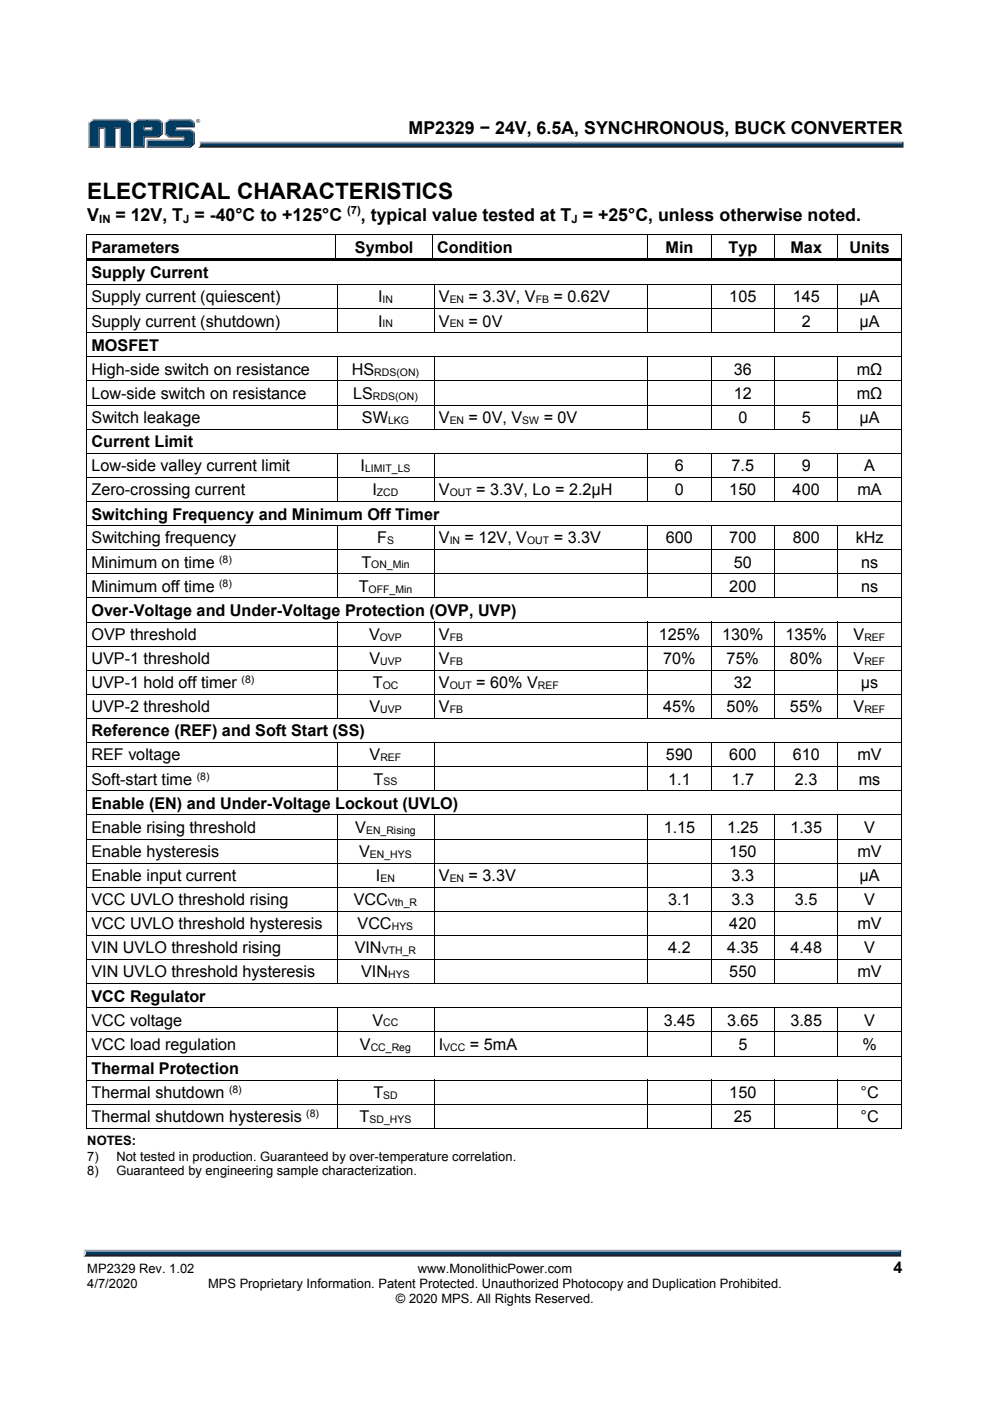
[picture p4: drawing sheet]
<svg xmlns="http://www.w3.org/2000/svg" width="210mm" height="297mm" viewBox="0 0 210 297" stroke-linecap="round" stroke-linejoin="round" font-family="sans-serif">
<path d="M18.2 265.7h172.5l.4 .7h-173.3z" fill="#231f20"/>
<path d="M17.8 265h173.3l-.4 .7h-172.5z" fill="#94a0b8"/>
<path d="M191.1 265v1.4l-.4-.4v-.6z" fill="#001039"/>
<path d="M18.2 265.4h172.5v.6h-172.5z" fill="#003b62"/>
<path d="M17.8 265l.4 .4v.6l-.4 .4z" fill="#dcdddf"/>
<path d="M42.3 30h149.3l-.4 .7h-148.7z" fill="#94a0b8"/>
<path d="M42.5 30.7h148.7l.4 .6h-149.7l.4-.2z" fill="#231f20"/>
<path d="M191.2 30.4l.4-.4v1.3l-.4-.4z" fill="#001039"/>
<path d="M42.5 30.4h148.7v.5h-148.8z" fill="#003b62"/>
<path d="M42.3 30l.2 .4-.1 .5-.5 .4 .4-.5z" fill="#dcdddf"/>
<path d="M30.4 27.6l.3-.2h1.3l.3 .2z" fill="#94a0b8"/>
<g fill="#003b62">
<path d="M19 26.1l.8-.6h7l.7 .6v5h-1.9v-4.1h-1.4v4.1h-1.9v-4.1h-1.4v4.1h-1.9z"/>
<path d="M28.4 26.1l.8-.6h2.1v1.3h-.9v.8h1.9v-.8h-1.3v-1.3h2.5l.8 .6v2.2l-.8 .6h-3.1v2.2h-2z"/>
<path d="M31.3 29.8h7.7v-.9h-3.1l-.8-.6v-2.2l.8-.6h4.4l.8 .6v.7h-4v.8h3.2l.8 .6v2.2l-.8 .7h-9z"/>
</g>
<path d="M35.8 25.3h4.6" fill="none" stroke="#94a0b8" stroke-width=".26"/>
<path d="M34.9 25.9l.9-.7 .1 .3-.7 .6z" fill="#dcdddf"/>
<path d="M35 25.9v2.6" fill="none" stroke="#94a0b8" stroke-width=".26"/>
<path d="M34.9 28.5l.3-.2 .7 .6-.1 .3z" fill="#547194"/>
<path d="M35.8 29h3.3" fill="none" stroke="#001039" stroke-width=".26"/>
<g fill="#94a0b8">
<path d="M31 29.5h7.8v-.3l.3-.3v.9h-7.8z"/>
<path d="M31 29.5l.3 .3v1.3l-.3 .2z"/>
</g>
<path d="M37.1 26.8h4v-.7l.2-.2v1.1h-3.9v.4l-.3 .2z" fill="#001039"/>
<path d="M37.1 27.5h3.3" fill="none" stroke="#94a0b8" stroke-width=".26"/>
<path d="M40.4 27.4l.9 .6-.2 .2-.8-.6z" fill="#547194"/>
<g fill="#001039">
<path d="M31 31.3l.3-.2h9l.7-.7 .1-2.2 .2-.2v2.5l-.9 .8z"/>
<path d="M30.4 28.9h3.1l.8-.6v-2.2l.2-.2v2.6l-.8 .7h-3v2.1h-2.5l.2-.2h2z"/>
</g>
<path d="M33.7 25.2l.8 .7-.2 .2-.8-.6z" fill="#547194"/>
<path d="M29 25.3h4.7" fill="none" stroke="#94a0b8" stroke-width=".26"/>
<path d="M28.2 25.9l.8-.7 .2 .3-.8 .6z" fill="#dcdddf"/>
<path d="M28.3 25.9v5.4" fill="none" stroke="#94a0b8" stroke-width=".26"/>
<path d="M32 27l.3-.2v.8l-.3-.2z" fill="#94a0b8"/>
<g fill="#001039">
<path d="M30.4 26.8h1.9l-.3 .2h-1.3v.4l-.3 .2z"/>
<path d="M27.5 26.1l.3-.2v5.4h-2.4l.2-.2h1.9z"/>
</g>
<path d="M26.9 25.2l.9 .7-.3 .2-.7-.6z" fill="#547194"/>
<path d="M19.6 25.3h7.3" fill="none" stroke="#94a0b8" stroke-width=".26"/>
<path d="M18.7 25.9l.9-.7 .2 .3-.8 .6z" fill="#dcdddf"/>
<path d="M18.8 25.9v5.4" fill="none" stroke="#94a0b8" stroke-width=".26"/>
<path d="M20.9 27h1.4l-.3 .3h-.8v4h-2.5l.3-.2h1.9z" fill="#001039"/>
<path d="M22.2 27v4.3" fill="none" stroke="#94a0b8" stroke-width=".26"/>
<path d="M24.2 27h1.4l-.2 .3h-.9v4h-2.5l.3-.2h1.9z" fill="#001039"/>
<path d="M25.5 27v4.3" fill="none" stroke="#94a0b8" stroke-width=".26"/>
<path d="M40.4 25.2l.9 .7-.2 .2-.8-.6z" fill="#547194"/>
<path d="M41.6 25.6a.45 .45 0 0 1 .9 0 .45 .45 0 0 1-.9 0zM41.7 25.6a.36 .36 0 0 0 .7 0 .36 .36 0 0 0-.7 0zM41.9 25.4l.3 .1v.4l-.2-.2-.1 .2zM42 25.5v.1h.1z" fill="#231f20"/>
<g fill="#000">
<path d="M18.4 49.7h.1v.7h-.1zM18.4 54.8h.1v1h-.1zM18.5 54.8h172.6v.5h-172.6zM71.2 49.7h.1v.7h-.1zM91.7 49.7h.1v.7h-.1zM137.3 49.7h.2v.7h-.2zM150.8 49.7h.1v.7h-.1zM164.2 49.7h.2v.7h-.2zM177.7 49.7h.1v.7h-.1zM191.1 49.7h.2v.7h-.2zM191.1 49.7h.2v.1h-.2zM191.1 54.8h.2v1h-.2z"/>
<path d="M18.4 60.2h.1v.7h-.1zM18.4 65.4h.1v.6h-.1zM18.4 70.5h.1v.7h-.1zM18.4 75.6h.1v.7h-.1zM71.4 60.2h.2v.7h-.2zM71.4 65.4h.2v.6h-.2zM71.4 75.6h.2v.7h-.2zM92 60.2h.2v.7h-.2zM92 65.4h.2v.6h-.2zM92 75.6h.2v.7h-.2zM137.3 60.2h.2v.7h-.2zM137.3 65.4h.2v.6h-.2z"/>
<path d="M137.3 75.6h.2v.7h-.2zM150.8 60.2h.1v.7h-.1zM150.8 65.4h.1v.6h-.1zM150.8 75.6h.1v.7h-.1zM164.2 60.2h.2v.7h-.2zM164.2 65.4h.2v.6h-.2zM164.2 75.6h.2v.7h-.2zM177.7 60.2h.1v.7h-.1zM177.7 65.4h.1v.6h-.1zM177.7 75.6h.1v.7h-.1zM191.1 60.2h.2v.7h-.2zM191.1 65.4h.2v.6h-.2z"/>
<path d="M191.1 70.5h.2v.7h-.2zM191.1 75.6h.2v.7h-.2zM18.4 80.7h.1v.7h-.1zM18.4 85.8h.1v.7h-.1zM18.4 90.9h.1v.7h-.1zM18.4 96h.1v.7h-.1zM71.4 80.7h.2v.7h-.2zM71.4 85.8h.2v.7h-.2zM71.4 96h.2v.7h-.2zM92 80.7h.2v.7h-.2zM92 85.8h.2v.7h-.2zM92 96h.2v.7h-.2z"/>
<path d="M137.3 80.7h.2v.7h-.2zM137.3 85.8h.2v.7h-.2zM137.3 96h.2v.7h-.2zM150.8 80.7h.1v.7h-.1zM150.8 85.8h.1v.7h-.1zM150.8 96h.1v.7h-.1zM164.2 80.7h.2v.7h-.2zM164.2 85.8h.2v.7h-.2zM164.2 96h.2v.7h-.2zM177.7 80.7h.1v.7h-.1zM177.7 85.8h.1v.7h-.1zM177.7 96h.1v.7h-.1z"/>
<path d="M191.1 80.7h.2v.7h-.2zM191.1 85.8h.2v.7h-.2zM191.1 90.9h.2v.7h-.2zM191.1 96h.2v.7h-.2zM18.4 101.2h.1v.6h-.1zM18.4 106.3h.1v.6h-.1zM18.4 111.4h.1v.6h-.1zM18.4 116.5h.1v.7h-.1zM71.4 101.2h.2v.6h-.2zM71.4 111.4h.2v.6h-.2zM71.4 116.5h.2v.7h-.2zM92 101.2h.2v.6h-.2z"/>
<path d="M92 111.4h.2v.6h-.2zM92 116.5h.2v.7h-.2zM137.3 101.2h.2v.6h-.2zM137.3 111.4h.2v.6h-.2zM137.3 116.5h.2v.7h-.2zM150.8 101.2h.1v.6h-.1zM150.8 111.4h.1v.6h-.1zM150.8 116.5h.1v.7h-.1zM164.2 101.2h.2v.6h-.2zM164.2 111.4h.2v.6h-.2zM164.2 116.5h.2v.7h-.2zM177.7 101.2h.1v.6h-.1z"/>
<path d="M177.7 111.4h.1v.6h-.1zM177.7 116.5h.1v.7h-.1zM191.1 101.2h.2v.6h-.2zM191.1 106.3h.2v.6h-.2zM191.1 111.4h.2v.6h-.2zM191.1 116.5h.2v.7h-.2zM18.4 121.6h.1v.7h-.1zM18.4 126.7h.1v.7h-.1zM18.4 131.8h.1v.7h-.1zM18.4 136.9h.1v.7h-.1zM71.4 121.6h.2v.7h-.2zM71.4 131.8h.2v.7h-.2z"/>
<path d="M71.4 136.9h.2v.7h-.2zM92 121.6h.2v.7h-.2zM92 131.8h.2v.7h-.2zM92 136.9h.2v.7h-.2zM137.3 121.6h.2v.7h-.2zM137.3 131.8h.2v.7h-.2zM137.3 136.9h.2v.7h-.2zM150.8 121.6h.1v.7h-.1zM150.8 131.8h.1v.7h-.1zM150.8 136.9h.1v.7h-.1zM164.2 121.6h.2v.7h-.2zM164.2 131.8h.2v.7h-.2z"/>
<path d="M164.2 136.9h.2v.7h-.2zM177.7 121.6h.1v.7h-.1zM177.7 131.8h.1v.7h-.1zM177.7 136.9h.1v.7h-.1zM191.1 121.6h.2v.7h-.2zM191.1 126.7h.2v.7h-.2zM191.1 131.8h.2v.7h-.2zM191.1 136.9h.2v.7h-.2zM18.4 142h.1v.7h-.1zM18.4 147.1h.1v.7h-.1zM18.4 152.3h.1v.7h-.1zM18.4 157.4h.1v.7h-.1z"/>
<path d="M71.4 142h.2v.7h-.2zM71.4 147.1h.2v.7h-.2zM71.4 157.4h.2v.7h-.2zM92 142h.2v.7h-.2zM92 147.1h.2v.7h-.2zM92 157.4h.2v.7h-.2zM137.3 142h.2v.7h-.2zM137.3 147.1h.2v.7h-.2zM137.3 157.4h.2v.7h-.2zM150.8 142h.1v.7h-.1zM150.8 147.1h.1v.7h-.1zM150.8 157.4h.1v.7h-.1z"/>
<path d="M164.2 142h.2v.7h-.2zM164.2 147.1h.2v.7h-.2zM164.2 157.4h.2v.7h-.2zM177.7 142h.1v.7h-.1zM177.7 147.1h.1v.7h-.1zM177.7 157.4h.1v.7h-.1zM191.1 142h.2v.7h-.2zM191.1 147.1h.2v.7h-.2zM191.1 152.3h.2v.7h-.2zM191.1 157.4h.2v.7h-.2zM18.4 162.5h.1v.7h-.1zM18.4 167.6h.1v.7h-.1z"/>
<path d="M18.4 172.7h.1v.7h-.1zM18.4 177.8h.1v.7h-.1zM71.4 162.5h.2v.7h-.2zM71.4 172.7h.2v.7h-.2zM71.4 177.8h.2v.7h-.2zM92 162.5h.2v.7h-.2zM92 172.7h.2v.7h-.2zM92 177.8h.2v.7h-.2zM137.3 162.5h.2v.7h-.2zM137.3 172.7h.2v.7h-.2zM137.3 177.8h.2v.7h-.2zM150.8 162.5h.1v.7h-.1z"/>
<path d="M150.8 172.7h.1v.7h-.1zM150.8 177.8h.1v.7h-.1zM164.2 162.5h.2v.7h-.2zM164.2 172.7h.2v.7h-.2zM164.2 177.8h.2v.7h-.2zM177.7 162.5h.1v.7h-.1zM177.7 172.7h.1v.7h-.1zM177.7 177.8h.1v.7h-.1zM191.1 162.5h.2v.7h-.2zM191.1 167.6h.2v.7h-.2zM191.1 172.7h.2v.7h-.2zM191.1 177.8h.2v.7h-.2z"/>
<path d="M18.4 182.9h.1v.7h-.1zM18.4 188h.1v.7h-.1zM18.4 193.1h.1v.7h-.1zM18.4 198.3h.1v.6h-.1zM71.4 182.9h.2v.7h-.2zM71.4 188h.2v.7h-.2zM71.4 193.1h.2v.7h-.2zM71.4 198.3h.2v.6h-.2zM92 182.9h.2v.7h-.2zM92 188h.2v.7h-.2zM92 193.1h.2v.7h-.2zM92 198.3h.2v.6h-.2z"/>
<path d="M137.3 182.9h.2v.7h-.2zM137.3 188h.2v.7h-.2zM137.3 193.1h.2v.7h-.2zM137.3 198.3h.2v.6h-.2zM150.8 182.9h.1v.7h-.1zM150.8 188h.1v.7h-.1zM150.8 193.1h.1v.7h-.1zM150.8 198.3h.1v.6h-.1zM164.2 182.9h.2v.7h-.2zM164.2 188h.2v.7h-.2zM164.2 193.1h.2v.7h-.2zM164.2 198.3h.2v.6h-.2z"/>
<path d="M177.7 182.9h.1v.7h-.1zM177.7 188h.1v.7h-.1zM177.7 193.1h.1v.7h-.1zM177.7 198.3h.1v.6h-.1zM191.1 182.9h.2v.7h-.2zM191.1 188h.2v.7h-.2zM191.1 193.1h.2v.7h-.2zM191.1 198.3h.2v.6h-.2zM18.4 203.4h.1v.6h-.1zM18.4 208.5h.1v.6h-.1zM18.4 213.6h.1v.7h-.1zM18.4 218.7h.1v.7h-.1z"/>
<path d="M71.4 203.4h.2v.6h-.2zM71.4 213.6h.2v.7h-.2zM71.4 218.7h.2v.7h-.2zM92 203.4h.2v.6h-.2zM92 213.6h.2v.7h-.2zM92 218.7h.2v.7h-.2zM137.3 203.4h.2v.6h-.2zM137.3 213.6h.2v.7h-.2zM137.3 218.7h.2v.7h-.2zM150.8 203.4h.1v.6h-.1zM150.8 213.6h.1v.7h-.1zM150.8 218.7h.1v.7h-.1z"/>
<path d="M164.2 203.4h.2v.6h-.2zM164.2 213.6h.2v.7h-.2zM164.2 218.7h.2v.7h-.2zM177.7 203.4h.1v.6h-.1zM177.7 213.6h.1v.7h-.1zM177.7 218.7h.1v.7h-.1zM191.1 203.4h.2v.6h-.2zM191.1 208.5h.2v.6h-.2zM191.1 213.6h.2v.7h-.2zM191.1 218.7h.2v.7h-.2zM18.4 223.8h.1v.7h-.1zM18.4 228.9h.1v.7h-.1z"/>
<path d="M18.4 234h.1v.7h-.1zM71.4 228.9h.2v.7h-.2zM71.4 234h.2v.7h-.2zM92 228.9h.2v.7h-.2zM92 234h.2v.7h-.2zM137.3 228.9h.2v.7h-.2zM137.3 234h.2v.7h-.2zM150.8 228.9h.1v.7h-.1zM150.8 234h.1v.7h-.1zM164.2 228.9h.2v.7h-.2zM164.2 234h.2v.7h-.2zM177.7 228.9h.1v.7h-.1z"/>
<path d="M177.7 234h.1v.7h-.1zM191.1 223.8h.2v.7h-.2zM191.1 228.9h.2v.7h-.2zM191.1 234h.2v.7h-.2zM191.1 239.1h.2v.2h-.2z"/>
</g>
<g fill="none" stroke="#000" stroke-width=".21">
<path d="M18.4 49.8h52.8M18.4 50.4v4.4M18.4 55.8v4.4M71.2 50.4v4.4M71.3 49.8h20.4M91.7 50.4v4.4M91.8 49.8h45.5M137.4 50.4v4.4M137.5 49.8h13.3M150.8 50.4v4.4M150.9 49.8h13.3M164.3 50.4v4.4"/>
<path d="M164.4 49.8h13.3M177.7 50.4v4.4M177.8 49.8h13.3M191.2 50.4v4.4M191.2 55.8v4.4M18.4 60.9v4.5M18.4 66v4.5M18.4 71.2v4.4M18.4 76.3v4.4M18.5 60.3h52.9M18.5 65.4h52.9M18.5 70.6h172.6"/>
<path d="M18.5 75.7h52.9M71.5 60.9v4.5M71.5 66v4.5M71.5 76.3v4.4M71.6 60.3h20.4M71.6 65.4h20.4M71.6 75.7h20.4M92.1 60.9v4.5M92.1 66v4.5M92.1 76.3v4.4M92.2 60.3h45.1M92.2 65.4h45.1"/>
<path d="M92.2 75.7h45.1M137.4 60.9v4.5M137.4 66v4.5M137.4 76.3v4.4M137.5 60.3h13.3M137.5 65.4h13.3M137.5 75.7h13.3M150.8 60.9v4.5M150.8 66v4.5M150.8 76.3v4.4M150.9 60.3h13.3M150.9 65.4h13.3"/>
<path d="M150.9 75.7h13.3M164.3 60.9v4.5M164.3 66v4.5M164.3 76.3v4.4M164.4 60.3h13.3M164.4 65.4h13.3M164.4 75.7h13.3M177.7 60.9v4.5M177.7 66v4.5M177.7 76.3v4.4M177.8 60.3h13.3M177.8 65.4h13.3"/>
<path d="M177.8 75.7h13.3M191.2 60.9v4.5M191.2 66v4.5M191.2 71.2v4.4M191.2 76.3v4.4M18.4 81.4v4.4M18.4 86.5v4.4M18.4 91.6v4.4M18.4 96.7v4.5M18.5 80.8h52.9M18.5 85.9h52.9M18.5 91h172.6"/>
<path d="M18.5 96.1h52.9M71.5 81.4v4.4M71.5 86.5v4.4M71.5 96.7v4.5M71.6 80.8h20.4M71.6 85.9h20.4M71.6 96.1h20.4M92.1 81.4v4.4M92.1 86.5v4.4M92.1 96.7v4.5M92.2 80.8h45.1M92.2 85.9h45.1"/>
<path d="M92.2 96.1h45.1M137.4 81.4v4.4M137.4 86.5v4.4M137.4 96.7v4.5M137.5 80.8h13.3M137.5 85.9h13.3M137.5 96.1h13.3M150.8 81.4v4.4M150.8 86.5v4.4M150.8 96.7v4.5M150.9 80.8h13.3M150.9 85.9h13.3"/>
<path d="M150.9 96.1h13.3M164.3 81.4v4.4M164.3 86.5v4.4M164.3 96.7v4.5M164.4 80.8h13.3M164.4 85.9h13.3M164.4 96.1h13.3M177.7 81.4v4.4M177.7 86.5v4.4M177.7 96.7v4.5M177.8 80.8h13.3M177.8 85.9h13.3"/>
<path d="M177.8 96.1h13.3M191.2 81.4v4.4M191.2 86.5v4.4M191.2 91.6v4.4M191.2 96.7v4.5M18.4 101.8v4.5M18.4 106.9v4.5M18.4 112v4.5M18.4 117.2v4.4M18.5 101.2h52.9M18.5 106.3h172.6M18.5 111.4h52.9"/>
<path d="M18.5 116.6h52.9M71.5 101.8v4.5M71.5 112v4.5M71.5 117.2v4.4M71.6 101.2h20.4M71.6 111.4h20.4M71.6 116.6h20.4M92.1 101.8v4.5M92.1 112v4.5M92.1 117.2v4.4M92.2 101.2h45.1M92.2 111.4h45.1"/>
<path d="M92.2 116.6h45.1M137.4 101.8v4.5M137.4 112v4.5M137.4 117.2v4.4M137.5 101.2h13.3M137.5 111.4h13.3M137.5 116.6h13.3M150.8 101.8v4.5M150.8 112v4.5M150.8 117.2v4.4M150.9 101.2h13.3M150.9 111.4h13.3"/>
<path d="M150.9 116.6h13.3M164.3 101.8v4.5M164.3 112v4.5M164.3 117.2v4.4M164.4 101.2h13.3M164.4 111.4h13.3M164.4 116.6h13.3M177.7 101.8v4.5M177.7 112v4.5M177.7 117.2v4.4M177.8 101.2h13.3M177.8 111.4h13.3"/>
<path d="M177.8 116.6h13.3M191.2 101.8v4.5M191.2 106.9v4.5M191.2 112v4.5M191.2 117.2v4.4M18.4 122.3v4.4M18.4 127.4v4.4M18.4 132.5v4.4M18.4 137.6v4.4M18.5 121.7h52.9M18.5 126.8h172.6M18.5 131.9h52.9"/>
<path d="M18.5 137h52.9M71.5 122.3v4.4M71.5 132.5v4.4M71.5 137.6v4.4M71.6 121.7h20.4M71.6 131.9h20.4M71.6 137h20.4M92.1 122.3v4.4M92.1 132.5v4.4M92.1 137.6v4.4M92.2 121.7h45.1M92.2 131.9h45.1"/>
<path d="M92.2 137h45.1M137.4 122.3v4.4M137.4 132.5v4.4M137.4 137.6v4.4M137.5 121.7h13.3M137.5 131.9h13.3M137.5 137h13.3M150.8 122.3v4.4M150.8 132.5v4.4M150.8 137.6v4.4M150.9 121.7h13.3M150.9 131.9h13.3"/>
<path d="M150.9 137h13.3M164.3 122.3v4.4M164.3 132.5v4.4M164.3 137.6v4.4M164.4 121.7h13.3M164.4 131.9h13.3M164.4 137h13.3M177.7 122.3v4.4M177.7 132.5v4.4M177.7 137.6v4.4M177.8 121.7h13.3M177.8 131.9h13.3"/>
<path d="M177.8 137h13.3M191.2 122.3v4.4M191.2 127.4v4.4M191.2 132.5v4.4M191.2 137.6v4.4M18.4 142.7v4.4M18.4 147.8v4.5M18.4 153v4.4M18.4 158.1v4.4M18.5 142.1h52.9M18.5 147.2h52.9M18.5 152.3h172.6"/>
<path d="M18.5 157.4h52.9M71.5 142.7v4.4M71.5 147.8v4.5M71.5 158.1v4.4M71.6 142.1h20.4M71.6 147.2h20.4M71.6 157.4h20.4M92.1 142.7v4.4M92.1 147.8v4.5M92.1 158.1v4.4M92.2 142.1h45.1M92.2 147.2h45.1"/>
<path d="M92.2 157.4h45.1M137.4 142.7v4.4M137.4 147.8v4.5M137.4 158.1v4.4M137.5 142.1h13.3M137.5 147.2h13.3M137.5 157.4h13.3M150.8 142.7v4.4M150.8 147.8v4.5M150.8 158.1v4.4M150.9 142.1h13.3M150.9 147.2h13.3"/>
<path d="M150.9 157.4h13.3M164.3 142.7v4.4M164.3 147.8v4.5M164.3 158.1v4.4M164.4 142.1h13.3M164.4 147.2h13.3M164.4 157.4h13.3M177.7 142.7v4.4M177.7 147.8v4.5M177.7 158.1v4.4M177.8 142.1h13.3M177.8 147.2h13.3"/>
<path d="M177.8 157.4h13.3M191.2 142.7v4.4M191.2 147.8v4.5M191.2 153v4.4M191.2 158.1v4.4M18.4 163.2v4.4M18.4 168.3v4.4M18.4 173.4v4.4M18.4 178.5v4.4M18.5 162.6h52.9M18.5 167.7h172.6M18.5 172.8h52.9"/>
<path d="M18.5 177.9h52.9M71.5 163.2v4.4M71.5 173.4v4.4M71.5 178.5v4.4M71.6 162.6h20.4M71.6 172.8h20.4M71.6 177.9h20.4M92.1 163.2v4.4M92.1 173.4v4.4M92.1 178.5v4.4M92.2 162.6h45.1M92.2 172.8h45.1"/>
<path d="M92.2 177.9h45.1M137.4 163.2v4.4M137.4 173.4v4.4M137.4 178.5v4.4M137.5 162.6h13.3M137.5 172.8h13.3M137.5 177.9h13.3M150.8 163.2v4.4M150.8 173.4v4.4M150.8 178.5v4.4M150.9 162.6h13.3M150.9 172.8h13.3"/>
<path d="M150.9 177.9h13.3M164.3 163.2v4.4M164.3 173.4v4.4M164.3 178.5v4.4M164.4 162.6h13.3M164.4 172.8h13.3M164.4 177.9h13.3M177.7 163.2v4.4M177.7 173.4v4.4M177.7 178.5v4.4M177.8 162.6h13.3M177.8 172.8h13.3"/>
<path d="M177.8 177.9h13.3M191.2 163.2v4.4M191.2 168.3v4.4M191.2 173.4v4.4M191.2 178.5v4.4M18.4 183.6v4.4M18.4 188.7v4.4M18.4 193.8v4.5M18.4 198.9v4.5M18.5 183h52.9M18.5 188.1h52.9M18.5 193.2h52.9"/>
<path d="M18.5 198.4h52.9M71.5 183.6v4.4M71.5 188.7v4.4M71.5 193.8v4.5M71.5 198.9v4.5M71.6 183h20.4M71.6 188.1h20.4M71.6 193.2h20.4M71.6 198.4h20.4M92.1 183.6v4.4M92.1 188.7v4.4M92.1 193.8v4.5"/>
<path d="M92.1 198.9v4.5M92.2 183h45.1M92.2 188.1h45.1M92.2 193.2h45.1M92.2 198.4h45.1M137.4 183.6v4.4M137.4 188.7v4.4M137.4 193.8v4.5M137.4 198.9v4.5M137.5 183h13.3M137.5 188.1h13.3M137.5 193.2h13.3"/>
<path d="M137.5 198.4h13.3M150.8 183.6v4.4M150.8 188.7v4.4M150.8 193.8v4.5M150.8 198.9v4.5M150.9 183h13.3M150.9 188.1h13.3M150.9 193.2h13.3M150.9 198.4h13.3M164.3 183.6v4.4M164.3 188.7v4.4M164.3 193.8v4.5"/>
<path d="M164.3 198.9v4.5M164.4 183h13.3M164.4 188.1h13.3M164.4 193.2h13.3M164.4 198.4h13.3M177.7 183.6v4.4M177.7 188.7v4.4M177.7 193.8v4.5M177.7 198.9v4.5M177.8 183h13.3M177.8 188.1h13.3M177.8 193.2h13.3"/>
<path d="M177.8 198.4h13.3M191.2 183.6v4.4M191.2 188.7v4.4M191.2 193.8v4.5M191.2 198.9v4.5M18.4 204v4.5M18.4 209.1v4.5M18.4 214.3v4.4M18.4 219.4v4.4M18.5 203.5h52.9M18.5 208.6h172.6M18.5 213.7h52.9"/>
<path d="M18.5 218.8h52.9M71.5 204v4.5M71.5 214.3v4.4M71.5 219.4v4.4M71.6 203.5h20.4M71.6 213.7h20.4M71.6 218.8h20.4M92.1 204v4.5M92.1 214.3v4.4M92.1 219.4v4.4M92.2 203.5h45.1M92.2 213.7h45.1"/>
<path d="M92.2 218.8h45.1M137.4 204v4.5M137.4 214.3v4.4M137.4 219.4v4.4M137.5 203.5h13.3M137.5 213.7h13.3M137.5 218.8h13.3M150.8 204v4.5M150.8 214.3v4.4M150.8 219.4v4.4M150.9 203.5h13.3M150.9 213.7h13.3"/>
<path d="M150.9 218.8h13.3M164.3 204v4.5M164.3 214.3v4.4M164.3 219.4v4.4M164.4 203.5h13.3M164.4 213.7h13.3M164.4 218.8h13.3M177.7 204v4.5M177.7 214.3v4.4M177.7 219.4v4.4M177.8 203.5h13.3M177.8 213.7h13.3"/>
<path d="M177.8 218.8h13.3M191.2 204v4.5M191.2 209.1v4.5M191.2 214.3v4.4M191.2 219.4v4.4M18.4 239.2h53M18.4 224.5v4.4M18.4 229.6v4.4M18.4 234.7v4.6M18.5 223.9h172.6M18.5 229h52.9M18.5 234.1h52.9"/>
<path d="M71.5 229.6v4.4M71.5 234.7v4.6M71.6 229h20.4M71.6 234.1h20.4M71.6 239.2h20.4M92.1 229.6v4.4M92.1 234.7v4.6M92.2 229h45.1M92.2 234.1h45.1M92.2 239.2h45.1M137.4 229.6v4.4M137.4 234.7v4.6"/>
<path d="M137.5 229h13.3M137.5 234.1h13.3M137.5 239.2h13.3M150.8 229.6v4.4M150.8 234.7v4.6M150.9 229h13.3M150.9 234.1h13.3M150.9 239.2h13.3M164.3 229.6v4.4M164.3 234.7v4.6M164.4 229h13.3M164.4 234.1h13.3"/>
<path d="M164.4 239.2h13.3M177.7 229.6v4.4M177.7 234.7v4.6M177.8 229h13.3M177.8 234.1h13.3M177.8 239.2h13.3M191.2 224.5v4.4M191.2 229.6v4.4M191.2 234.7v4.6"/>
</g>
<text font-size="4.8" x="18.5" y="42.2">ELECTRICAL CHARACTERISTICS</text>
<g font-size="3.8">
<text x="86.7" y="28.5">MP2329 − 24V, 6.5A, SYNCHRONOUS, BUCK CONVERTER</text>
<text x="18.5" y="46.8">V</text>
<text x="24.5" y="46.8">= 12V, T = -40°C to +125°C</text>
<text x="76.6" y="46.8">, typical value tested at T = +25°C, unless otherwise noted.</text>
</g>
<g font-size="3.4">
<text x="19.4" y="53.6">Parameters</text>
<text x="75.3" y="53.6">Symbol</text>
<text x="92.7" y="53.6">Condition</text>
<text x="141.1" y="53.6">Min</text>
<text x="154.5" y="53.6">Typ</text>
<text x="167.7" y="53.6">Max</text>
<text x="180.2" y="53.6">Units</text>
<text x="19.4" y="59">Supply Current</text>
<text x="19.4" y="64.1">Supply current (quiescent)</text>
<text x="80.2" y="64.1">I</text>
<text x="93.1" y="64.1">V</text>
<text x="99.4" y="64.1">= 3.3V, V</text>
<text x="117.4" y="64.1">= 0.62V</text>
<text x="154.7" y="64.1">105</text>
<text x="168.1" y="64.1">145</text>
<text x="182.3" y="64.1">μA</text>
<text x="19.4" y="69.2">Supply current (shutdown)</text>
<text x="80.2" y="69.2">I</text>
<text x="93.1" y="69.2">V</text>
<text x="99.4" y="69.2">= 0V</text>
<text x="170.1" y="69.2">2</text>
<text x="182.3" y="69.2">μA</text>
<text x="19.4" y="74.4">MOSFET</text>
<text x="19.4" y="79.5">High-side switch on resistance</text>
<text x="74.6" y="79.5">HS</text>
<text x="155.7" y="79.5">36</text>
<text x="181.7" y="79.5">mΩ</text>
<text x="19.4" y="84.6">Low-side switch on resistance</text>
<text x="19.4" y="89.7">Switch leakage</text>
<text x="74.9" y="84.6">LS</text>
<text x="76.8" y="89.7">SW</text>
<text x="93.1" y="89.7">V</text>
<text x="99.4" y="89.7">= 0V, V</text>
<text x="115.3" y="89.7">= 0V</text>
<text x="155.7" y="84.6">12</text>
<text x="156.6" y="89.7">0</text>
<text x="170" y="89.7">5</text>
<text x="181.7" y="84.6">mΩ</text>
<text x="182.3" y="89.7">μA</text>
<text x="19.4" y="94.8">Current Limit</text>
<text x="19.4" y="99.9">Low-side valley current limit</text>
<text x="76.5" y="99.9">I</text>
<text x="143.2" y="99.9">6</text>
<text x="155.2" y="99.9">7.5</text>
<text x="170.1" y="99.9">9</text>
<text x="183.3" y="99.9">A</text>
<text x="19.4" y="105">Zero-crossing current</text>
<text x="79" y="105">I</text>
<text x="93.1" y="105">V</text>
<text x="101" y="105">= 3.3V, Lo = 2.2µH</text>
<text x="143.1" y="105">0</text>
<text x="154.7" y="105">150</text>
<text x="168.1" y="105">400</text>
<text x="181.9" y="105">mA</text>
<text x="19.4" y="110.2">Switching Frequency and Minimum Off Timer</text>
<text x="19.4" y="115.2">Switching frequency</text>
<text x="80" y="115.2">F</text>
<text x="93.1" y="115.2">V</text>
<text x="98.5" y="115.2">= 12V, V</text>
<text x="117.5" y="115.2">= 3.3V</text>
<text x="141.2" y="115.2">600</text>
<text x="154.7" y="115.2">700</text>
<text x="168.1" y="115.2">800</text>
<text x="181.5" y="115.2">kHz</text>
<text x="19.4" y="120.4">Minimum on time</text>
<text x="19.4" y="125.5">Minimum off time</text>
<text x="76.1" y="125.5">T</text>
<text x="76.6" y="120.4">T</text>
<text x="154.7" y="125.5">200</text>
<text x="155.7" y="120.4">50</text>
<text x="182.6" y="125.5">ns</text>
<text x="182.6" y="120.4">ns</text>
<text x="19.4" y="130.6">Over-Voltage and Under-Voltage Protection (OVP, UVP)</text>
<text x="19.4" y="135.7">OVP threshold</text>
<text x="78.3" y="135.7">V</text>
<text x="93.1" y="135.7">V</text>
<text x="139.7" y="135.7">125%</text>
<text x="153.2" y="135.7">130%</text>
<text x="166.6" y="135.7">135%</text>
<text x="181.1" y="135.7">V</text>
<text x="19.4" y="140.8">UVP-1 threshold</text>
<text x="78.3" y="140.8">V</text>
<text x="93.1" y="140.8">V</text>
<text x="140.7" y="140.8">70%</text>
<text x="154.1" y="140.8">75%</text>
<text x="167.6" y="140.8">80%</text>
<text x="181.1" y="140.8">V</text>
<text x="19.4" y="145.9">UVP-1 hold off timer</text>
<text x="79.1" y="145.9">T</text>
<text x="93.1" y="145.9">V</text>
<text x="101" y="145.9">= 60% V</text>
<text x="155.7" y="145.9">32</text>
<text x="182.6" y="145.9">μs</text>
<text x="19.4" y="151">UVP-2 threshold</text>
<text x="78.3" y="151">V</text>
<text x="93.1" y="151">V</text>
<text x="140.7" y="151">45%</text>
<text x="154.1" y="151">50%</text>
<text x="167.6" y="151">55%</text>
<text x="181.1" y="151">V</text>
<text x="19.4" y="156.1">Reference (REF) and Soft Start (SS)</text>
<text x="19.4" y="161.2">REF voltage</text>
<text x="78.4" y="161.2">V</text>
<text x="141.2" y="161.2">590</text>
<text x="154.7" y="161.2">600</text>
<text x="168.1" y="161.2">610</text>
<text x="181.9" y="161.2">mV</text>
<text x="19.4" y="166.4">Soft-start time</text>
<text x="79.2" y="166.4">T</text>
<text x="141.7" y="166.4">1.1</text>
<text x="155.2" y="166.4">1.7</text>
<text x="168.6" y="166.4">2.3</text>
<text x="182.2" y="166.4">ms</text>
<text x="19.4" y="171.5">Enable (EN) and Under-Voltage Lockout (UVLO)</text>
<text x="19.4" y="176.6">Enable rising threshold</text>
<text x="75.3" y="176.6">V</text>
<text x="140.8" y="176.6">1.15</text>
<text x="154.2" y="176.6">1.25</text>
<text x="167.7" y="176.6">1.35</text>
<text x="183.3" y="176.6">V</text>
<text x="19.4" y="181.7">Enable hysteresis</text>
<text x="76.2" y="181.7">V</text>
<text x="154.7" y="181.7">150</text>
<text x="181.9" y="181.7">mV</text>
<text x="19.4" y="186.8">Enable input current</text>
<text x="19.4" y="191.9">VCC UVLO threshold rising</text>
<text x="75" y="191.9">VCC</text>
<text x="79.7" y="186.8">I</text>
<text x="93.1" y="186.8">V</text>
<text x="99.4" y="186.8">= 3.3V</text>
<text x="141.7" y="191.9">3.1</text>
<text x="155.2" y="191.9">3.3</text>
<text x="155.2" y="186.8">3.3</text>
<text x="168.6" y="191.9">3.5</text>
<text x="182.3" y="186.8">μA</text>
<text x="183.3" y="191.9">V</text>
<text x="19.4" y="197">VCC UVLO threshold hysteresis</text>
<text x="75.8" y="197">VCC</text>
<text x="154.7" y="197">420</text>
<text x="181.9" y="197">mV</text>
<text x="19.4" y="202.1">VIN UVLO threshold rising</text>
<text x="75.2" y="202.1">VIN</text>
<text x="141.7" y="202.1">4.2</text>
<text x="154.2" y="202.1">4.35</text>
<text x="167.7" y="202.1">4.48</text>
<text x="183.3" y="202.1">V</text>
<text x="19.4" y="207.2">VIN UVLO threshold hysteresis</text>
<text x="76.6" y="207.2">VIN</text>
<text x="154.7" y="207.2">550</text>
<text x="181.9" y="207.2">mV</text>
<text x="19.4" y="212.4">VCC Regulator</text>
<text x="19.4" y="217.5">VCC voltage</text>
<text x="79" y="217.5">V</text>
<text x="140.8" y="217.5">3.45</text>
<text x="154.2" y="217.5">3.65</text>
<text x="167.7" y="217.5">3.85</text>
<text x="183.3" y="217.5">V</text>
<text x="19.4" y="222.6">VCC load regulation</text>
<text x="19.4" y="227.7">Thermal Protection</text>
<text x="76.3" y="222.6">V</text>
<text x="93.1" y="222.6">I</text>
<text x="99.7" y="222.6">= 5mA</text>
<text x="156.6" y="222.6">5</text>
<text x="182.9" y="222.6">%</text>
<text x="19.4" y="232.8">Thermal shutdown</text>
<text x="79.2" y="232.8">T</text>
<text x="154.7" y="232.8">150</text>
<text x="182.5" y="232.8">°C</text>
<text x="19.4" y="237.9">Thermal shutdown hysteresis</text>
<text x="76.3" y="237.9">T</text>
<text x="155.7" y="237.9">25</text>
<text x="182.5" y="237.9">°C</text>
<text x="189.5" y="269.9">4</text>
</g>
<g font-size="2.7">
<text x="18.5" y="242.9">NOTES:</text>
<text x="18.5" y="246.1">7)</text>
<text x="18.5" y="249.2">8)</text>
<text x="24.7" y="246.1">Not tested in production. Guaranteed by over-temperature correlation.</text>
<text x="24.7" y="249.2">Guaranteed by engineering sample characterization.</text>
<text x="18.5" y="269.9">MP2329 Rev. 1.02</text>
<text x="88.6" y="269.9">www.MonolithicPower.com</text>
<text x="18.5" y="273.2">4/7/2020</text>
<text x="44.1" y="273.2">MPS Proprietary Information. Patent Protected. Unauthorized Photocopy and Duplication Prohibited.</text>
<text x="84" y="276.3">© 2020 MPS. All Rights Reserved.</text>
</g>
<g font-size="2.4">
<text x="21" y="47.2">IN</text>
<text x="38.9" y="47.2">J</text>
<text x="73.6" y="45.4">(7)</text>
<text x="121.2" y="47.2">J</text>
</g>
<g font-size="2.2">
<text x="81.1" y="64.3">IN</text>
<text x="95.4" y="64.3">EN</text>
<text x="113.6" y="64.3">FB</text>
<text x="81.1" y="69.4">IN</text>
<text x="95.4" y="69.4">EN</text>
<text x="79.4" y="79.6">RDS(ON)</text>
<text x="79.1" y="84.7">RDS(ON)</text>
<text x="82.3" y="89.9">LKG</text>
<text x="95.4" y="89.9">EN</text>
<text x="110.7" y="89.9">SW</text>
<text x="77.4" y="100.1">LIMIT_LS</text>
<text x="79.9" y="105.2">ZCD</text>
<text x="95.4" y="105.2">OUT</text>
<text x="46.5" y="119.3">(8)</text>
<text x="82.1" y="115.4">S</text>
<text x="95.4" y="115.4">IN</text>
<text x="111.8" y="115.4">OUT</text>
<text x="46.5" y="124.4">(8)</text>
<text x="78.2" y="125.6">OFF_Min</text>
<text x="78.7" y="120.5">ON_Min</text>
<text x="80.6" y="135.8">OVP</text>
<text x="95.4" y="135.8">FB</text>
<text x="183.3" y="135.8">REF</text>
<text x="80.6" y="141">UVP</text>
<text x="95.4" y="141">FB</text>
<text x="183.3" y="141">REF</text>
<text x="51.2" y="144.9">(8)</text>
<text x="81.2" y="146.1">OC</text>
<text x="95.4" y="146.1">OUT</text>
<text x="114.1" y="146.1">REF</text>
<text x="80.6" y="151.2">UVP</text>
<text x="95.4" y="151.2">FB</text>
<text x="183.3" y="151.2">REF</text>
<text x="80.7" y="161.4">REF</text>
<text x="41.7" y="165.3">(8)</text>
<text x="81.3" y="166.5">SS</text>
<text x="77.6" y="176.7">EN_Rising</text>
<text x="78.4" y="181.8">EN_HYS</text>
<text x="80.7" y="187">EN</text>
<text x="95.4" y="187">EN</text>
<text x="82.3" y="192.1">Vth_R</text>
<text x="83.1" y="197.2">HYS</text>
<text x="81" y="202.3">VTH_R</text>
<text x="82.3" y="207.4">HYS</text>
<text x="81.3" y="217.6">CC</text>
<text x="78.6" y="222.7">CC_Reg</text>
<text x="94" y="222.7">VCC</text>
<text x="48.6" y="231.8">(8)</text>
<text x="81.3" y="233">SD</text>
<text x="65" y="236.9">(8)</text>
<text x="78.4" y="238.1">SD_HYS</text>
</g>
</svg>
